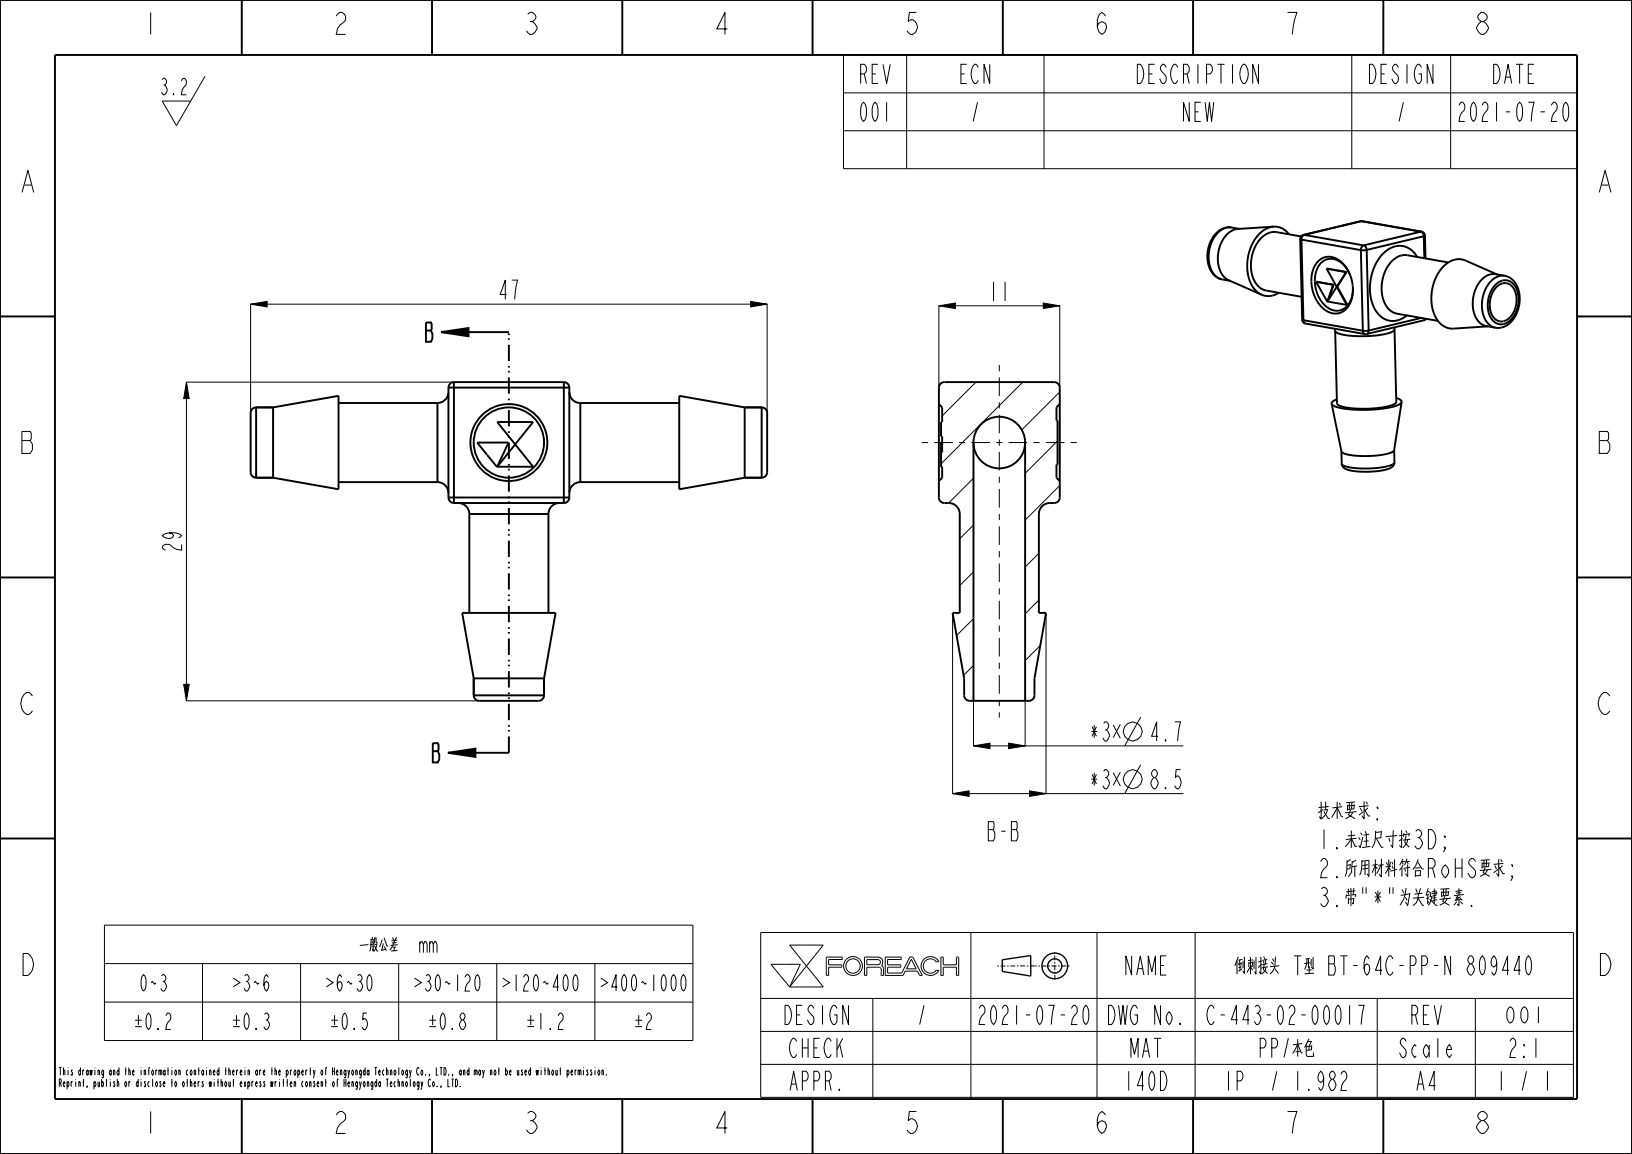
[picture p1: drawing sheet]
<svg xmlns="http://www.w3.org/2000/svg" width="297mm" height="210mm" viewBox="0 0 297 210" stroke-linecap="round" stroke-linejoin="round" font-family="sans-serif">
<g fill="none" stroke="#000" stroke-width=".18">
<path d="M29.5 18.4h5.2l-2.6 4.5zM29.5 14.5l.3-.3a.67 .67 0 0 1 .5 .6 .67 .67 0 0 1-.3 .7 .96 .96 0 0 1 .4 .9 .96 .96 0 0 1-.6 .8l-.4-.5M29.8 15.5h.2M31.6 17l.1 .2h-.1zM33 14.7l.4-.5h.2a1.07 1.07 0 0 1-.2 1.8l-.4 1.2h.9M37.3 13.9l-2.6 4.5M153.5 10h133.5v20.7h-133.5zM153.5 16.9h133.5M165 10v20.7M190 10v20.7M246 10v20.7M264 10v20.7"/>
<path d="M153.5 23.8h133.5M45.6 55.3l3-.5v1zM45.6 55.3v19.8M45.6 55.3h94M136.6 54.8l3 .5-3 .5zM139.6 55.3v19.8M170.9 55.6l3-.5v1zM170.9 55.6v14.9M170.9 55.6h22M189.9 55.1l3 .5-3 .5zM192.9 55.6v14.9M33.9 69.5h48.6"/>
<path d="M33.9 69.5l.5 3h-1zM33.9 69.5v58M177.6 69.5l-6.1 6.2M186.1 69.5l-14.8 14.9M192.9 71.3l-6.9 6.9M177.2 95.5l-2.5 2.5M177.2 87l-4.6 4.5M192.5 80.2l-5.9 5.9M192.9 88.4l-6.3 6.3M173.4 111.6v32.9M177.2 112.6l-3.1 3.1M177.2 104.1l-2.5 2.5"/>
<path d="M189.1 100.7l-2.5 2.5M189.1 109.2l-2.5 2.5M189.3 117.5l-2.7 2.7M190.4 111.6v32.9M33.4 124.5h1l-.5 3zM33.9 127.5h53.2M177.2 121.1l-1.8 1.8M177.2 135.7l3-.5v1zM177.2 135.7h38.2M177.2 127.6v8.2M183.6 135.2l3 .5-3 .5zM186.6 127.6v8.2"/>
<path d="M173.4 144.4l3-.5v1zM173.4 144.4h42M187.4 143.9l3 .5-3 .5zM19 168.4h107.1v21h-107.1zM19 175.4h107.1M36.9 175.4v14M54.7 175.4v14M72.6 175.4v14M77.1 171.9l.2-.5h.2l.2 .5v1.5M78.2 171.9l.2-.5h.2l.3 .5v1.5M78.2 171.4v2M78.9 171.9l.2-.5h.2l.2 .5v1.5"/>
<path d="M90.4 175.4v14M108.3 175.4v14M138.4 169.7h147.9v30h-147.9zM140.3 175.5h5.3l-1.9 4.1zM143.7 172h6.1l-3 3.8zM146.8 175.8l3 3.8h-6.1M146.8 175.8l-3.1 3.8M150.8 177.5v-1.5h2.4v-.4h-2.4v-1h2.4l.1-.4h-2.9v3.3h.4M157.8 174.6l2.1 .1 .3 .1v.4l-.4 .3h-2zM157.8 177.5v-1.5h1.9l.4 .1 .2 .2 .1 1.2h.4M160.8 177.5v-1.3l-.4-.5 .2-.6-.2-.7-.7-.2h-2.3l-.1 3.3h.5M164.3 177.5h.1"/>
<path d="M165.9 174.6l.8 1.7h-1.7zM166.1 174.2h-.5l-1.5 2.9h-2.6v-1.1h2.4v-.4h-2.4v-1h2.5v-.4h-2.9v3.3h3.2M166.1 174.2h.1M166.1 174.2l1.7 3.3h-.4l-.4-.8h-2.3l-.4 .8M170.4 175l-.7-.5h-.8l-.6 .5-.3 .8 .3 .8 .6 .4h.8l.7-.4M170.4 176.6h.1M170.4 175h.1M170.4 176.6h.4M170.4 175h.5l-.4-.5-.5-.3-.7-.1-.7 .1-.5 .4-.3 .5-.2 .5 .1 .7 .5 .8 1 .4 1-.2 .7-.7M170.8 176.6h.1M171.2 174.2h.5v1.4h2.4v-1.4h.4v3.3h-.4v-1.5h-2.4v1.5h-.5zM176.7 169.7v30"/>
<path d="M199.6 169.7v30M217.5 169.7v30M19 182.4h107.1M138.4 181.7h147.9M138.4 187.7h147.9M138.4 193.7h147.9M158.8 181.7v18M250.6 181.7v18M268.5 181.7v18"/>
<circle cx="155.2" cy="175.8" r="1.31"/>
<circle cx="155.2" cy="175.8" r="1.71"/>
</g>
<path d="M45.6 55.3l3-.5v1zM136.6 54.8l3 .5-3 .5zM170.9 55.6l3-.5v1zM189.9 55.1l3 .5-3 .5zM33.9 69.5l.5 3h-1zM80.3 60.4l5-.7v1.5zM33.4 124.5h1l-.5 3zM81.5 137l5-.8v1.5zM177.2 135.7l3-.5v1zM183.6 135.2l3 .5-3 .5zM173.4 144.4l3-.5v1zM187.4 143.9l3 .5-3 .5z" fill="#000"/>
<g fill="none" stroke="#000" stroke-width=".35">
<path d="M0 0h297v210h-297zM10 10h277v190h-277zM44 .1v10M78.6 .1v10M113.2 .1v10M147.9 .1v10M182.5 .1v10M217.1 .1v10M251.7 .1v10M0 57.6h10M222.3 50.8a4.2 4.2 0 0 1-2.3-4.7 5.1 5.1 0 0 1 3.2-4.7h.9a3.4 3.4 0 0 0-3.6 2.1 5.7 5.7 0 0 0 .6 6.7l.6 .4 .7 .3M236.6 43.5l.2 .1"/>
<path d="M236.6 43.5l.4 14.7M236.8 43.6l10.9 1.9M236.8 43.6l.4 14.7M237 58.2l.2 .4 .4 .3M237 58.2l.2 .1M237.2 42.7l-.4 .3-.2 .5M237.2 58.3l10.8 1.9M237.2 58.3l.1 .4 .3 .2M237.3 42.7l10.9 2M237.3 42.7l-.3 .3-.2 .6M237.3 42.7h-.1M237.6 58.9l10.8 1.9"/>
<path d="M239.5 51.3l3.2 .5M239.5 51.3l2.1 3.6M239.5 51.3l3.1 .5M239.8 47.6a3 3 0 0 1 4.6 .4 6.6 6.6 0 0 1 .8 7.9 3 3 0 0 1-4.8-.1 6.6 6.6 0 0 1-.8-8zM241.4 48.9l3.6 .6M241.4 48.9l3.7 .6M241.4 48.9l1.9 3.3M241.6 54.9h.1M242.6 51.8l-1 3.1M242.7 51.8l-.9 2.8M242.7 51.8h-.1M243.3 52.2l1.8 3.3"/>
<path d="M243.4 52.2l1.8 3.3h-.1M243.4 52.2h-.1M245 49.5l-3.4 5.4 3.5 .6M245.1 49.5l-1.7 2.7M245.1 49.5h-.1M245.7 50.2a4.1 4.1 0 0 0-3.9-3.1 3.6 3.6 0 0 0-2.5 3.8 5.6 5.6 0 0 0 3.4 5.6 2.92 2.92 0 0 0 3.4-2.8l.1-1.3M247.6 40.3h.1M247.7 45.5l.3 14.7M247.7 40.3l10.9 1.9M247.7 40.3l-10.5 2.4M247.7 40.3h-.1M247.9 40.2l-.3 .1"/>
<path d="M247.9 40.2l10.8 2M247.9 40.2l-.2 .1M248.2 44.7l.3 .2 .2 .6M248.2 44.7l-.4 .3-.1 .5M248.7 45.5l.4 14.7M248.7 45.5h-1M258.6 42.2l.3 .2 .2 .6M258.6 42.2l-10.4 2.5M258.6 57.9l-9.5 2.3M258.7 42.2h-.1M258.7 42.2l.5 .2 .1 .5M259.1 58.3l-10.4 2.5"/>
<path d="M259.1 43l.1 4M259.1 43l-10.4 2.5M259.3 42.9l-.2 .1M259.3 42.9l.1 4.1M259.4 58l-.3 .3M259.5 58l-.4 .3M271.3 51.1a2.8 2.8 0 0 1 2.8-.9 2.8 2.8 0 0 1 2.1 2.1 5.9 5.9 0 0 1-2.4 7.1 2.72 2.72 0 0 1-3.8-2 6.5 6.5 0 0 1 1.3-6.3zM272.2 51.7a2.24 2.24 0 0 1 2.4-.6 2.24 2.24 0 0 1 1.5 1.8 5.1 5.1 0 0 1-2 5.9 2.26 2.26 0 0 1-3.1-1.7 5.5 5.5 0 0 1 1.2-5.4zM272.4 52.2a1.95 1.95 0 0 1 2-.6 1.95 1.95 0 0 1 1.4 1.6 4.4 4.4 0 0 1-2 5.2 2.11 2.11 0 0 1-2.6-2.1 4.8 4.8 0 0 1 1.2-4.1zM287 57.6h10M46.6 74.1h3.1M46.6 74.1a1 1 0 0 0-1 1v10.8a1 1 0 0 0 1 1"/>
<path d="M46.6 74.1v12.8M80.3 60.4l5-.7v1.5zM80.3 60.4h12.3M81.6 70.5v20M81.6 70.5h22M82.6 69.5a1 1 0 0 0-1 1M82.6 69.5v22M82.6 69.5h20M90.5 76.8l6.5 8.1h-6.5l6.5-8.1zM102.6 69.5a1 1 0 0 1 1 1M102.6 69.5v22M103.6 70.5v20"/>
<path d="M135.5 74.1h3.1M138.6 74.1a1 1 0 0 1 1 1v10.8a1 1 0 0 1-1 1M138.6 74.1v12.8M170.9 73.5l.6 .6v2.7h-.2v2.6h.2v2.9h-.2M171.2 69.8l.7-.3h20a1 1 0 0 1 1 1v20a1 1 0 0 1-1 1 2.2 2.2 0 0 0-2.8 2v18h1.3l-2.1 11.9v3.1a1 1 0 0 1-1 1h-10.8a1 1 0 0 1-1-1v-3.1l-2.1-11.9h1.3v-18a2.16 2.16 0 0 0-2.8-2 1 1 0 0 1-1-1v-20zM192.9 73.5l-.6 .6v2.4h.2v8h-.2v2.4l.6 .6M248 60.2l.1 .4 .3 .2M248.7 60.8h-.3M249.1 60.2l-.1 .4-.3 .2M249.1 60.2h-1.1M46.6 86.9h3.1M81.6 90.5a1 1 0 0 0 1 1"/>
<path d="M81.6 90.5h22M82.6 91.5h20M86.8 80.5h5.7l-2 4.5zM103.6 90.5a1 1 0 0 1-1 1M135.5 86.9h3.1M171.3 84.9h.2v2l-.6 .6M171.5 80.5h-.2v4.5h.2M177.2 80.5v47M186.6 80.5v47M244.2 84.4a4.4 4.4 0 0 0 3 .8 13.9 13.9 0 0 0 6.4-.8l.2-.3a1.7 1.7 0 0 1-1.7 1.4 13.5 13.5 0 0 1-7.4-.3l-.4-.4zM0 105.1h10M287 105.1h10"/>
<path d="M81.5 137l5-.8v1.5zM81.5 137h11.1M86.2 126.5h12.8M86.2 123.4v3.1M99 123.4v3.1M99 126.5a1 1 0 0 1-1 1h-10.8a1 1 0 0 1-1-1M0 152.6h10M287 152.6h10M44 200.1v10M78.6 200.1v10M113.2 200.1v10M147.9 200.1v10"/>
<path d="M182.5 200.1v10M217.1 200.1v10M251.7 200.1v10"/>
<circle cx="92.6" cy="80.5" r="7"/>
<circle cx="92.6" cy="80.5" r="6.4"/>
<circle cx="181.9" cy="80.5" r="4.7"/>
</g>
<g fill="none" stroke="#000" stroke-width=".25">
<path d="M187.6 173.9v3.7l-5.2-.8v-2.1l5.2-.8"/>
<circle cx="192" cy="175.8" r="2.34"/>
<circle cx="192" cy="175.8" r="1.29"/>
</g>
<path d="M181.5 175.8h6.8M191.9 173.3l.1 5M194.6 175.8h-6.2" fill="none" stroke="#000" stroke-width=".18" stroke-dasharray=".3 .3 .9 .3" stroke-linecap="butt"/>
<path d="M92.6 137v-76.6" fill="none" stroke="#000" stroke-width=".35" stroke-dasharray="3 .9 .3 .6 .3 .9" stroke-linecap="butt"/>
<!-- layer: 02___PRT_ALL_AXES -->
<g fill="none" stroke="#000" stroke-width=".35">
<path d="M222.4 50.9l1.5 .2M224.1 41.4l1.4 .3M231.8 41.2l-6.6 .5a4.7 4.7 0 0 0-3.5 4.5 4.5 4.5 0 0 0 1.9 4.8l6 2.6M231.8 41.2a5.7 5.7 0 0 0-4.4 4.6 7.1 7.1 0 0 0 1.5 7.4l.7 .4M231.8 41.2a3.3 3.3 0 0 1 2.8 1.4M232.7 53.3a3.3 3.3 0 0 1-3.1 .3M236.8 43l-4.5-.8a4 4 0 0 0-3.9 2.8 6.7 6.7 0 0 0 .5 7l.7 .6 .8 .3 6.5 1.1M242.9 59.8l.1 .4M253.8 59.9v.1a4.1 4.1 0 0 1-2.9 1 17.2 17.2 0 0 1-7.6-.4l-.3-.4M253.8 59.9l.3 13.3a4.1 4.1 0 0 1-2.9 1 17.2 17.2 0 0 1-7.6-.4l-.3-.4-.3-13.2M253.8 59.6v.3M257.9 46.8a3.7 3.7 0 0 0-6.2-.6 9.1 9.1 0 0 0-1.1 10.6 3.6 3.6 0 0 0 5.4 .6"/>
<path d="M263.6 47.8l-7.5-1.4a4 4 0 0 0-4 2.8 6.5 6.5 0 0 0 .8 7.2l1.1 .6 7.7 1.4M272.4 49.9l-5.7-2.5a4 4 0 0 0-4.8 2.1 8.3 8.3 0 0 0-.2 8.9 3.2 3.2 0 0 0 2.8 1.4l6.3-.4M273.8 50.2l-1.6-.3a3.5 3.5 0 0 0-3.6 2.5 5.8 5.8 0 0 0 .7 6.3l1 .6 1.9 .3M46.6 74.1h3.1M49.7 74.1l11.9-2.1v17l-11.9-2.1M49.7 74.1v12.8M61.6 73.3h18M79.6 73.3v14.4M81.6 71.5a2 2 0 0 1-2 1.8M103.6 71.3a2 2 0 0 0 2 2M105.6 73.3v14.4M105.6 73.3h18"/>
<path d="M135.5 74.1h3.1M135.5 74.1l-11.9-2.1v17l11.9-2.1M135.5 74.1v12.8M242.3 73.5l1.8 8.6a3.2 3.2 0 0 0 2.5 .8l.9 .1a13 13 0 0 0 6.1-.9l.1-.2M243.3 72.7l-.3 .1a.78 .78 0 0 0-.7 .7M254.1 72.4l.3 .1a.78 .78 0 0 1 .7 .6M255.1 73.1v.1a5.2 5.2 0 0 1-3.4 1.2 20.4 20.4 0 0 1-9-.6l-.4-.3M255.1 73.1l-1.4 8.8M46.6 86.9h3.1M61.6 87.7h18M79.6 87.7a2 2 0 0 1 2 2M83.4 91.5a2 2 0 0 1 2 2"/>
<path d="M85.4 93.5v18M85.4 93.5h14.4M99.8 93.5v18M101.8 91.5a2 2 0 0 0-2 2M105.6 87.7a2 2 0 0 0-2 1.8M105.6 87.7h18M135.5 86.9h3.1M244.1 82.1l.1 2.3M253.7 81.9l.1 2.2M86.2 123.4h12.8M86.2 123.4v3.1M86.2 123.4l-2.1-11.9h17l-2.1 11.9"/>
<path d="M99 123.4v3.1"/>
</g>
<path d="M181.9 80.5v50.1M181.9 80.5v-15M181.9 80.5h-14.9M181.9 80.5h14.6" fill="none" stroke="#000" stroke-width=".18" stroke-dasharray="1.1 1.1 3.4 1.1" stroke-dashoffset=".6" stroke-linecap="butt"/>
<g font-size="5.2">
<text x="26.1" y="6.3">1</text>
<text x="60.7" y="6.3">2</text>
<text x="95.4" y="6.3">3</text>
<text x="130" y="6.3">4</text>
<text x="164.6" y="6.3">5</text>
<text x="199.2" y="6.3">6</text>
<text x="233.9" y="6.3">7</text>
<text x="268.5" y="6.3">8</text>
<text x="3.8" y="35">A</text>
<text x="290.8" y="35">A</text>
<text x="3.8" y="82.5">B</text>
<text x="290.8" y="82.5">B</text>
<text x="3.8" y="130">C</text>
<text x="290.8" y="130">C</text>
<text x="3.8" y="177.5">D</text>
<text x="290.8" y="177.5">D</text>
<text x="26.1" y="206.3">1</text>
<text x="60.7" y="206.3">2</text>
<text x="95.4" y="206.3">3</text>
<text x="130" y="206.3">4</text>
<text x="164.6" y="206.3">5</text>
<text x="199.2" y="206.3">6</text>
<text x="233.9" y="206.3">7</text>
<text x="268.5" y="206.3">8</text>
</g>
<g font-size="4.6">
<text x="155.8" y="15.2">REV</text>
<text x="174.1" y="15.2">ECN</text>
<text x="205.5" y="15.2">DESCRIPTION</text>
<text x="248.2" y="15.2">DESIGN</text>
<text x="270.9" y="15.2">DATE</text>
<text x="155.8" y="22.1">001</text>
<text x="176.4" y="22.1">/</text>
<text x="214.6" y="22.1">NEW</text>
<text x="253.9" y="22.1">/</text>
<text x="264.1" y="22.1">2021-07-20</text>
<text x="90.5" y="54.5">47</text>
<text x="179.8" y="54.8">11</text>
<text x="77.1" y="62.2">B</text>
<text x="33.1" y="100.6" transform="rotate(-90 33.1 100.6)">29</text>
<text x="198.1" y="134.9">*3× 4.7</text>
<text x="78.4" y="138.7">B</text>
<text x="198.1" y="143.5">*3× 8.5</text>
<text x="239.7" y="149.2">技术要求:</text>
<text x="178.9" y="153">B-B</text>
<text x="239.7" y="154.5">1.未注尺寸按3D;</text>
<text x="239.7" y="159.7">2.所用材料符合RoHS要求</text>
<text x="239.7" y="165">3.带&quot;*&quot;为关键要素.</text>
<text x="204" y="177.4">NAME</text>
<text x="216.7" y="177.4">倒刺接头 T型 BT-64C-PP-N 809440</text>
<text x="141.8" y="186.4">DESIGN</text>
<text x="166.6" y="186.4">/</text>
<text x="176.8" y="186.4">2021-07-20</text>
<text x="200.6" y="186.4">DWG No.</text>
<text x="218.1" y="186.4">C-443-02-00017</text>
<text x="256.2" y="186.4">REV</text>
<text x="143" y="192.4">CHECK</text>
<text x="205.2" y="192.4">MAT</text>
<text x="228.6" y="192.4">PP本色</text>
<text x="232.9" y="192.4">/</text>
<text x="253.9" y="192.4">Scale</text>
<text x="274" y="192.4">2:1</text>
<text x="143" y="198.4">APPR.</text>
<text x="204" y="198.4">140D</text>
<text x="222.3" y="198.4">IP</text>
<text x="230.9" y="198.4">/ 1.982</text>
<text x="257.3" y="198.4">A4</text>
<text x="272.1" y="198.4">1</text>
<text x="276.3" y="198.4">/ 1</text>
</g>
<g font-size="3.9">
<text x="60.9" y="173.4">一般公差</text>
<text x="25" y="180.4">0~3</text>
<text x="40.9" y="180.4">＞3~6</text>
<text x="57.8" y="180.4">＞6~30</text>
<text x="73.7" y="180.4">＞30~120＞120~400＞400~1000</text>
<text x="23.1" y="187.4">±0.2</text>
<text x="40.9" y="187.4">±0.3</text>
<text x="58.8" y="187.4">±0.5</text>
<text x="76.6" y="187.4">±0.8</text>
<text x="94.5" y="187.4">±1.2</text>
<text x="114.3" y="187.4">±2</text>
<text x="273.3" y="186.2">001</text>
</g>
<g font-size="1.8">
<text x="10.6" y="195.7">This drawing and the information contained therein are the property of</text>
<text x="10.6" y="197.8">Reprint, publish or disclose to others without express written consent of</text>
<text x="60.3" y="195.7">Hengyongda Technology Co., LTD., and may not be used without permission.</text>
<text x="62.4" y="197.8">Hengyongda Technology Co., LTD.</text>
</g>
</svg>
